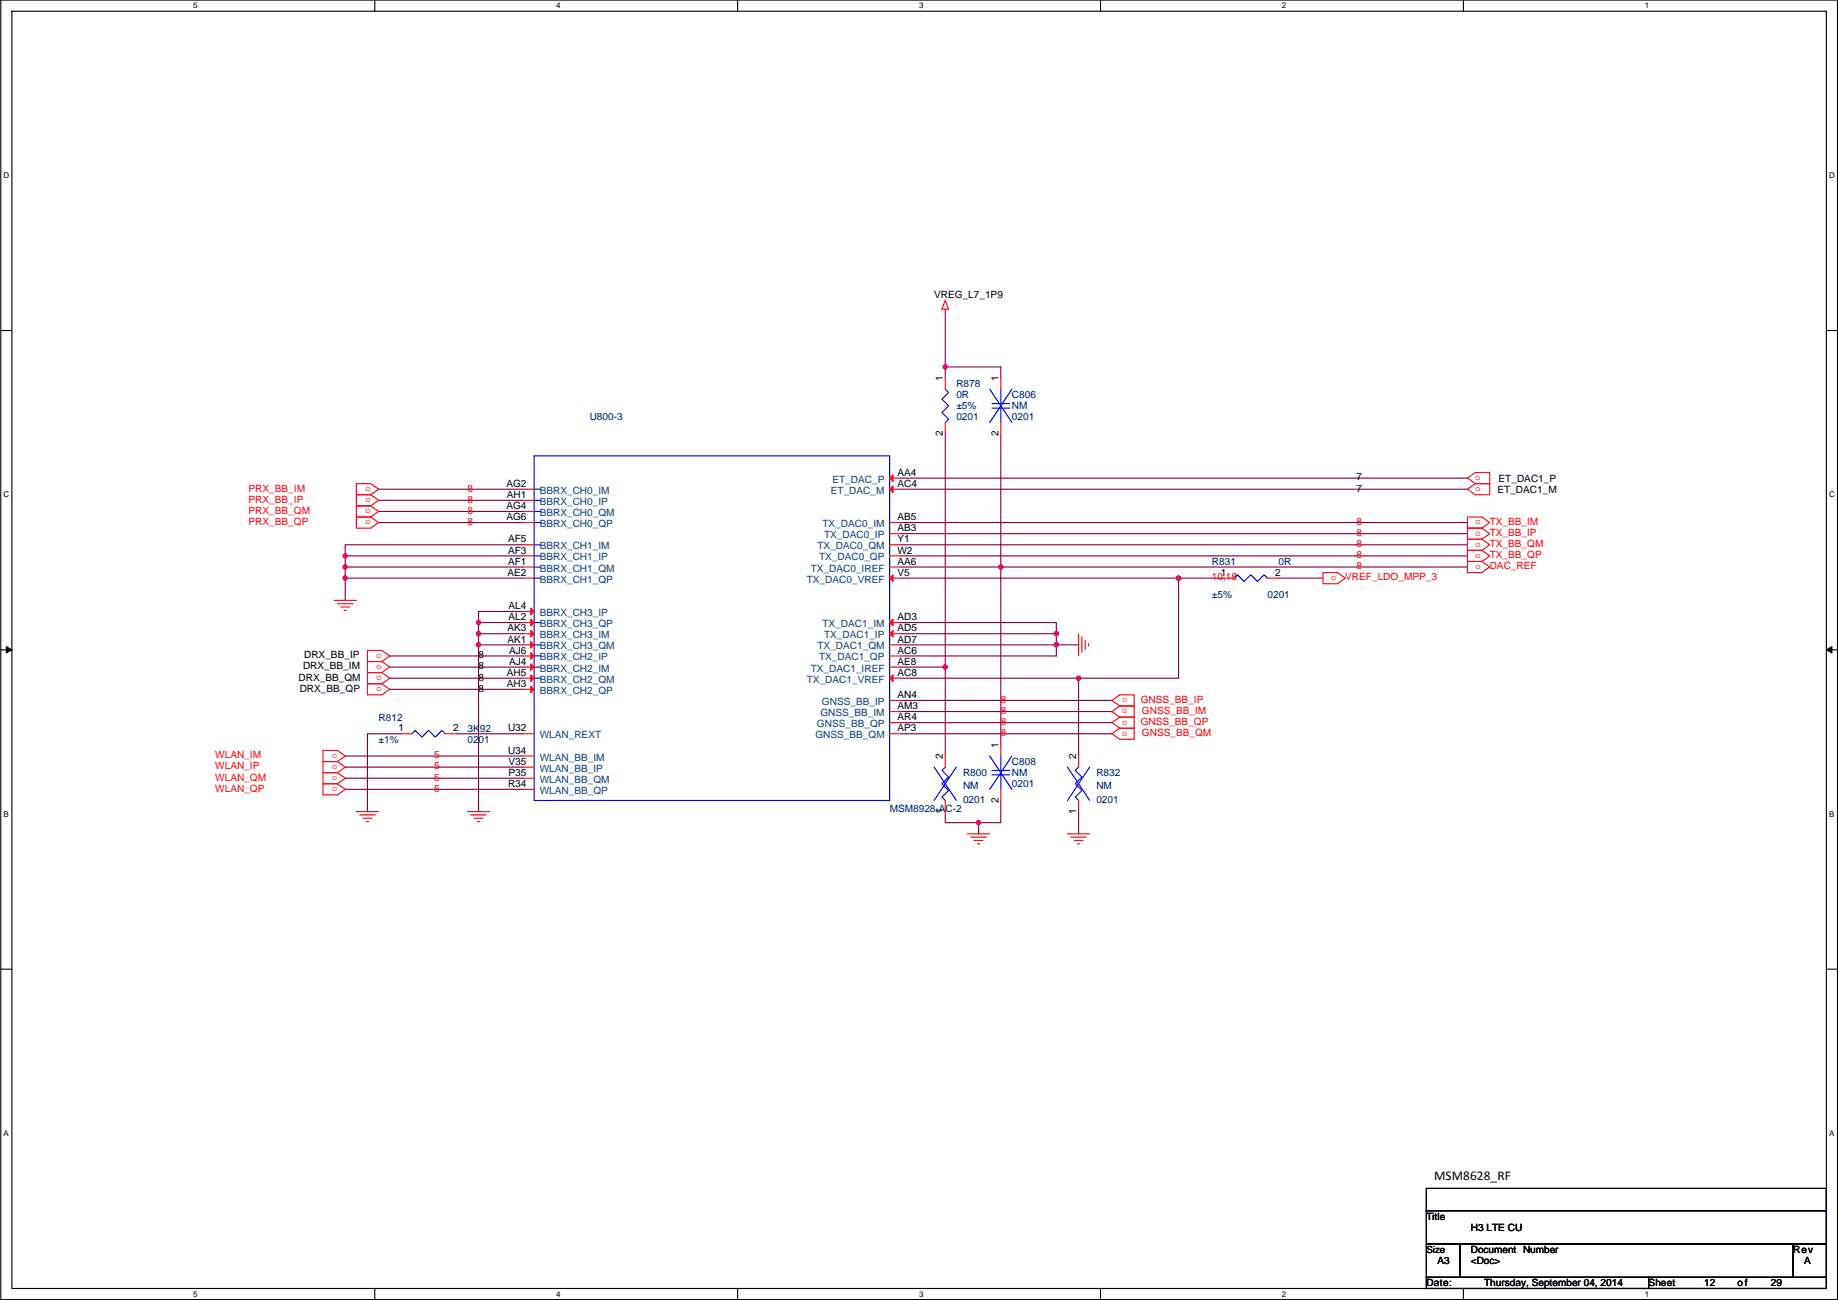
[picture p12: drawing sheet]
<svg xmlns="http://www.w3.org/2000/svg" width="420mm" height="297mm" viewBox="0 0 420 297" stroke-linecap="round" stroke-linejoin="round" font-family="sans-serif">
<path d="M.2 0h419.8v296.9h-419.8zM2.7 2.6h414.8v291.8h-414.8z" fill="none" stroke="#000" stroke-width=".25"/>
<g fill="#fff">
<path d="M44.2 .3h1v2h-1z"/>
<path d="M44.2 294.7h1v2h-1z"/>
</g>
<path d="M85.7 0v2.6M85.7 294.4v2.5" fill="none" stroke="#000" stroke-width=".25"/>
<g fill="#fff">
<path d="M127.1 .3h1v2h-1z"/>
<path d="M127.1 294.7h1v2h-1z"/>
</g>
<path d="M168.6 0v2.6M168.6 294.4v2.5" fill="none" stroke="#000" stroke-width=".25"/>
<g fill="#fff">
<path d="M210.1 .3h1v2h-1z"/>
<path d="M210.1 294.7h1v2h-1z"/>
</g>
<path d="M251.6 0v2.6M251.6 294.4v2.5" fill="none" stroke="#000" stroke-width=".25"/>
<g fill="#fff">
<path d="M293 .3h1v2h-1z"/>
<path d="M293 294.7h1v2h-1z"/>
</g>
<path d="M334.5 0v2.6M334.5 294.4v2.5" fill="none" stroke="#000" stroke-width=".25"/>
<g fill="#fff">
<path d="M376 .3h1v2h-1z"/>
<path d="M376 294.7h1v2h-1z"/>
<path d="M.8 39h1.3v2.1h-1.3z"/>
<path d="M418.1 39h1.3v2.1h-1.3z"/>
<path d="M.8 112h1.3v2h-1.3z"/>
<path d="M418.1 112h1.3v2h-1.3z"/>
</g>
<path d="M.2 75.5h2.5M417.5 75.5h2.5" fill="none" stroke="#000" stroke-width=".25"/>
<g fill="#fff">
<path d="M.8 185h1.2v2h-1.2z"/>
<path d="M418.1 185h1.2v2h-1.2z"/>
</g>
<path d="M.2 148.5h2.5M417.5 148.5h2.5" fill="none" stroke="#000" stroke-width=".25"/>
<path d="M1.4 147.7l1.3 .8-1.3 .7zM417.5 148.5l1.3-.8v1.5z" fill="#000" stroke="#000" stroke-width=".23"/>
<g fill="#fff">
<path d="M.8 257.9h1.2v2h-1.2z"/>
<path d="M418.1 257.9h1.2v2h-1.2z"/>
</g>
<path d="M.2 221.4h2.5M417.5 221.4h2.5M326.1 271.5h91.4v5.1h-91.4zM326.1 276.6h91.4v7.6h-91.4zM326.1 291.9h50.8v2.5h-50.8zM326.1 284.2h7.6v7.7h-7.6zM333.7 284.2h76.2v7.7h-76.2zM376.9 291.9h40.6v2.5h-40.6zM409.9 284.2h7.6v7.7h-7.6z" fill="none" stroke="#000" stroke-width=".25"/>
<g fill="none" stroke="#800040" stroke-width=".25">
<path d="M216.1 71.1v12.7M216.1 83.8h12.7v2.6M216.1 83.8v2.6M216.1 99.1v53.3M228.8 99.1v30.5M86.5 111.8h33.1M86.5 114.3h33.1M86.5 116.9h33.1M86.5 119.4h33.1M205.9 119.4h129.6M205.9 111.8h129.6M205.9 109.2h129.6"/>
<path d="M78.9 127v2.6M78.9 129.6v2.5M78.9 132.1v5.1M78.9 127h40.7M78.9 129.6h40.7M78.9 132.1h40.7M119.6 124.5h-40.7v2.5M119.6 139.7h-10.2v2.6M205.9 129.6h22.9M205.9 121.9h129.6M205.9 124.5h129.6M205.9 127h129.6"/>
<path d="M205.9 132.1h63.5M228.8 129.6v40.6M228.8 129.6h106.7M269.4 132.1v22.9h-22.8v17.7M269.4 132.1h10.2M292.3 132.1h10.1M89.1 149.9h30.5M89.1 152.4h30.5M89.1 157.5h30.5M89.1 155h30.5M109.4 142.3v5M109.4 144.8h10.2"/>
<path d="M109.4 142.3h10.2M119.6 147.3h-10.2v38.1M205.9 147.3h35.6M205.9 152.4h10.2M205.9 142.3h35.6v2.5M205.9 144.8h35.6M205.9 155h40.7M216.1 152.4v20.3M241.5 147.3v2.6h-35.6M241.5 144.8v2.5M241.5 147.3h5.1M78.9 172.7h40.7"/>
<path d="M78.9 175.3h40.7M78.9 177.8h40.7M91.6 167.7h-7.6v17.7M104.3 167.7h15.3M205.9 160h48.3M205.9 162.6h48.3M205.9 165.1h48.3M205.9 167.7h48.3M78.9 180.4h40.7M216.1 185.4v2.6h7.6M223.7 188v2.5M228.8 182.9v5.1h-5.1"/>
<path d="M246.6 185.4v5.1"/>
</g>
<g fill="#f0f" stroke="#f0f" stroke-width=".25">
<circle cx="78.9" cy="127" r=".5"/>
<circle cx="78.9" cy="129.5" r=".5"/>
<circle cx="78.9" cy="132.1" r=".5"/>
<circle cx="216.1" cy="83.8" r=".5"/>
<circle cx="216.1" cy="152.4" r=".5"/>
<circle cx="228.8" cy="129.5" r=".5"/>
<circle cx="223.7" cy="188" r=".5"/>
<circle cx="241.5" cy="147.3" r=".5"/>
<circle cx="109.4" cy="144.8" r=".5"/>
<circle cx="109.4" cy="142.2" r=".5"/>
<circle cx="109.4" cy="147.3" r=".5"/>
<circle cx="241.5" cy="144.8" r=".5"/>
<circle cx="246.5" cy="154.9" r=".5"/>
<circle cx="269.4" cy="132.1" r=".5"/>
</g>
<g fill="none" stroke="#f00" stroke-width=".25">
<path d="M216.1 70.6v.5M216.1 68.6l.7 2h-1.5zM216.1 86.4v2.5M216.1 96.5v2.6M228.8 86.4v2.5M228.8 96.5v2.6M81.5 110.5h3.3l1.7 1.3-1.7 1.3h-3.3zM81.5 118.1h3.3l1.7 1.3-1.7 1.3h-3.3zM84.8 113.1l1.7 1.2-1.7 1.3M84.8 115.6l1.7 1.3-1.7 1.2M84.8 113.1h-3.3v2.5h3.3M84.8 115.6h-3.3v2.5h3.3"/>
<path d="M119.6 116.9h2.5M119.6 119.4h2.5M119.6 111.8h2.5M119.6 114.3h2.5M203.4 119.4h2.5M203.4 109.2h2.5M203.4 111.8h2.5M335.5 118.1h3.3l1.7 1.3-1.7 1.3h-3.3zM335.5 109.2l1.7-1.2h3.3v2.5h-3.3zM335.5 111.8l1.7-1.3h3.3v2.6h-3.3zM76.4 137.2h5.1M77.1 137.9h3.6"/>
<path d="M77.9 138.7h2M78.7 139.5h.5M119.6 129.6h2.5M119.6 132.1h2.5M119.6 124.5h2.5M119.6 127h2.5M119.6 139.7h2.5M203.4 127h2.5M203.4 129.6h2.5M203.4 121.9h2.5M203.4 124.5h2.5M203.4 132.1h2.5"/>
<path d="M279.6 132.1h2.5M289.7 132.1h2.6M302.4 130.8h3.3l1.8 1.3-1.8 1.3h-3.3zM335.5 128.3h3.3l1.7 1.3-1.7 1.2h-3.3zM338.8 120.7l1.7 1.2-1.7 1.3M338.8 123.2l1.7 1.3-1.7 1.3M338.8 125.8l1.7 1.2-1.7 1.3M338.8 120.7h-3.3v2.5h3.3M338.8 123.2h-3.3v2.6h3.3M338.8 125.8h-3.3v2.5h3.3M84 148.6h3.3l1.8 1.3-1.8 1.3h-3.3zM84 156.2h3.3l1.8 1.3-1.8 1.3h-3.3z"/>
<path d="M87.3 151.2l1.8 1.2-1.8 1.3M87.3 153.7l1.8 1.3-1.8 1.2M87.3 151.2h-3.3v2.5h3.3M87.3 153.7h-3.3v2.5h3.3M119.6 157.5h2.5M119.6 155h2.5M119.6 152.4h2.5M119.6 149.9h2.5M119.6 147.3h2.5M119.6 144.8h2.5M119.6 142.3h2.5M203.4 152.4h2.5"/>
<path d="M203.4 149.9h2.5M203.4 147.3h2.5M203.4 155h2.5M203.4 142.3h2.5M203.4 144.8h2.5M246.6 144.8v5.1M247.3 145.6v3.5M248.1 146.3v2.1M248.8 147.1v.5M73.8 171.5h3.3l1.8 1.2-1.8 1.3h-3.3zM73.8 179.1h3.3l1.8 1.3-1.8 1.2h-3.3zM77.1 174l1.8 1.3-1.8 1.3"/>
<path d="M77.1 176.6l1.8 1.2-1.8 1.3M77.1 174h-3.3v2.6h3.3M77.1 176.6h-3.3v2.5h3.3M91.6 167.7h2.6M101.8 167.7h2.5M119.6 172.7h2.5M119.6 175.3h2.5M119.6 177.8h2.5M119.6 167.7h2.5M203.4 162.6h2.5M203.4 160h2.5M203.4 167.7h2.5"/>
<path d="M203.4 165.1h2.5M216.1 172.7v2.6M228.8 170.2v2.5M246.6 172.7v2.6M254.2 160l1.8-1.2h3.3v2.5h-3.3zM254.2 167.7l1.8-1.3h3.3v2.5h-3.3zM256 161.3h3.3v2.6h-3.3M256 163.9h3.3v2.5h-3.3M256 161.3l-1.8 1.3 1.8 1.3M256 163.9l-1.8 1.2 1.8 1.3M81.5 185.4h5M82.2 186.2h3.6"/>
<path d="M83 187h2M83.7 187.7h.6M106.9 185.4h5M107.6 186.2h3.6M108.4 187h2M109.1 187.7h.6M119.6 180.4h2.5M216.1 182.9v2.5M221.2 190.5h5M221.9 191.3h3.6M222.7 192h2M223.4 192.8h.6"/>
<path d="M228.8 180.4v2.5M244 190.5h5.1M244.8 191.3h3.5M245.5 192h2.1M246.3 192.8h.5M246.6 182.9v2.5"/>
</g>
<g fill="none" stroke="#00f" stroke-width=".25">
<path d="M216.1 88.9l.7 .8-1.5 1.5 1.5 1.5-1.5 1.6 1.5 1.5-.7 .7M226.2 88.9l5.1 7.6M226.7 92.2h4.1M226.7 93.2h4.1M228.8 88.9v3.3M228.8 93.2v3.3M231.3 88.9l-5.1 7.6M122.1 104.2h81.3v78.7h-81.3zM122.1 116.9h1.5M122.1 119.4h1.5M122.1 111.8h1.5M122.1 114.3h1.5"/>
<path d="M122.1 129.6h1.5M122.1 132.1h1.5M122.1 124.5h1.5M122.1 127h1.5M282.1 132.1l.8-.8 1.5 1.6 1.5-1.6 1.6 1.6 1.5-1.6 .7 .8M122.1 147.3h1.5M122.1 149.9h1.5M122.1 152.4h1.5M122.1 155h1.5M122.1 142.3h1.5M94.2 167.7l.7-.8 1.5 1.5 1.6-1.5 1.5 1.5 1.5-1.5 .8 .8M213.5 175.3l5.1 7.6"/>
<path d="M216.1 175.3l-.8 .7 1.5 1.6-1.5 1.5 1.5 1.5-1.5 1.5 .8 .8M218.6 175.3l-5.1 7.6M226.2 172.7l5.1 7.7M226.7 176h4.1M226.7 177.1h4.1M228.8 172.7v3.3M228.8 177.1v3.3M231.3 172.7l-5.1 7.7M244 175.3l5.1 7.6M246.6 175.3l-.8 .7 1.5 1.6-1.5 1.5 1.5 1.5-1.5 1.5 .8 .8M249.1 175.3l-5.1 7.6"/>
</g>
<g fill="#f00" stroke="#f00" stroke-width=".25">
<path d="M121.3 156.7l.8 .8-.8 .8z"/>
<path d="M121.3 154.2l.8 .8-.8 .7z"/>
<path d="M121.3 151.7l.8 .7-.8 .8z"/>
<path d="M121.3 149.1l.8 .8-.8 .7z"/>
<path d="M121.3 146.6l.8 .7-.8 .8z"/>
<path d="M121.3 144l.8 .8-.8 .8z"/>
<path d="M121.3 141.5l.8 .8-.8 .7z"/>
<path d="M121.3 139l.8 .7-.8 .8z"/>
<path d="M203.4 109.2l.7-.7v1.5z"/>
<path d="M203.4 111.8l.7-.8v1.5z"/>
<path d="M203.4 132.1l.7-.8v1.6z"/>
<path d="M203.4 155l.7-.8v1.5z"/>
<path d="M203.4 142.3l.7-.8v1.5z"/>
<path d="M203.4 144.8l.7-.8v1.6z"/>
</g>
<text font-size="3" x="327.8" y="269.6">MSM8628_RF</text>
<g font-size="2.3">
<text x="213.5" y="68.1">VREG_L7_1P9</text>
<text x="215.5" y="87.1" transform="rotate(-90 215.5 87.1)">1</text>
<text x="228.2" y="87.1" transform="rotate(-90 228.2 87.1)">1</text>
<text x="215.5" y="99.6" transform="rotate(-90 215.5 99.6)">2</text>
<text x="228.2" y="99.6" transform="rotate(-90 228.2 99.6)">2</text>
<text x="115.7" y="111.3">AG2</text>
<text x="115.9" y="113.8">AH1</text>
<text x="205.2" y="108.7">AA4</text>
<text x="205.2" y="111.3">AC4</text>
<text x="310.1" y="109.8">7</text>
<text x="310.1" y="112.3">7</text>
<text x="342.3" y="112.6">ET_DAC1_M</text>
<text x="342.6" y="110">ET_DAC1_P</text>
<text x="115.7" y="116.3">AG4</text>
<text x="115.7" y="118.9">AG6</text>
<text x="205.2" y="118.9">AB5</text>
<text x="116.1" y="124">AF5</text>
<text x="205.2" y="121.4">AB3</text>
<text x="205.2" y="124">Y1</text>
<text x="116" y="131.6">AE2</text>
<text x="116.1" y="129">AF1</text>
<text x="116.1" y="126.5">AF3</text>
<text x="205.2" y="129">AA6</text>
<text x="205.2" y="126.5">W2</text>
<text x="205.2" y="131.6">V5</text>
<text x="279.1" y="131.6">1</text>
<text x="291.5" y="131.6">2</text>
<text x="116.3" y="141.7">AL2</text>
<text x="116.3" y="139.2">AL4</text>
<text x="205.2" y="141.7">AD3</text>
<text x="116" y="146.8">AK1</text>
<text x="116" y="144.3">AK3</text>
<text x="116.4" y="149.4">AJ6</text>
<text x="205.2" y="146.8">AD7</text>
<text x="205.2" y="144.3">AD5</text>
<text x="205.2" y="149.4">AC6</text>
<text x="68.3" y="155.5">DRX_BB_QM</text>
<text x="69.3" y="153">DRX_BB_IM</text>
<text x="69.5" y="150.4">DRX_BB_IP</text>
<text x="109.4" y="155.5">8</text>
<text x="109.4" y="153">8</text>
<text x="109.4" y="150.4">8</text>
<text x="115.9" y="154.4">AH5</text>
<text x="116.4" y="151.9">AJ4</text>
<text x="205.2" y="151.9">AE8</text>
<text x="205.2" y="154.4">AC8</text>
<text x="68.5" y="158">DRX_BB_QP</text>
<text x="109.4" y="158">8</text>
<text x="115.9" y="157">AH3</text>
<text x="205.2" y="159.5">AN4</text>
<text x="91.1" y="167.1">1</text>
<text x="103.6" y="167.1">2</text>
<text x="116.1" y="167.1">U32</text>
<text x="205.2" y="162.1">AM3</text>
<text x="205.2" y="167.1">AP3</text>
<text x="205.2" y="164.6">AR4</text>
<text x="116.1" y="172.2">U34</text>
<text x="215.5" y="173.5" transform="rotate(-90 215.5 173.5)">2</text>
<text x="228.2" y="171" transform="rotate(-90 228.2 171)">1</text>
<text x="246" y="173.5" transform="rotate(-90 246 173.5)">2</text>
<text x="116.1" y="179.8">R34</text>
<text x="116.3" y="174.8">V35</text>
<text x="116.3" y="177.3">P35</text>
<text x="215.5" y="186" transform="rotate(-90 215.5 186)">1</text>
<text x="228.2" y="183.4" transform="rotate(-90 228.2 183.4)">2</text>
<text x="246" y="186" transform="rotate(-90 246 186)">1</text>
<text x="326.1" y="278.7">Title</text>
<text x="336.2" y="281.2">H3 LTE CU</text>
<text x="336.2" y="286.3">Document Number</text>
<text x="409.9" y="286.3">Rev</text>
<text x="326.1" y="293.9">Date:</text>
<text x="328.6" y="288.8">A3</text>
<text x="336.2" y="288.8">&lt;Doc&gt;</text>
<text x="339.3" y="293.9">Thursday, September 04, 2014</text>
<text x="376.9" y="293.9">Sheet</text>
<text x="389.6" y="293.9">12</text>
<text x="397.2" y="293.9">of</text>
<text x="404.8" y="293.9">29</text>
<text x="412.4" y="288.8">A</text>
</g>
<g font-size="2.3" fill="#000080">
<text x="218.6" y="88.4">R878</text>
<text x="218.6" y="91">0R</text>
<text x="218.6" y="93.5">±5%</text>
<text x="231.3" y="91">C806</text>
<text x="231.3" y="93.5">NM</text>
<text x="134.8" y="96.1">U800-3</text>
<text x="218.6" y="96.1">0201</text>
<text x="231.3" y="96.1">0201</text>
<text x="277" y="129.1">R831</text>
<text x="292.3" y="129.1">0R</text>
<text x="277" y="136.7">±5%</text>
<text x="289.7" y="136.7">0201</text>
<text x="86.5" y="164.6">R812</text>
<text x="106.9" y="167.2">3K92</text>
<text x="86.5" y="169.7">±1%</text>
<text x="106.9" y="169.7">0201</text>
<text x="220.1" y="177.3">R800</text>
<text x="231.3" y="174.8">C808</text>
<text x="231.3" y="177.3">NM</text>
<text x="231.3" y="179.9">0201</text>
<text x="250.6" y="177.3">R832</text>
<text x="203.4" y="185.5">MSM8928-AC-2</text>
<text x="220.1" y="180.4">NM</text>
<text x="220.1" y="183.4">0201</text>
<text x="250.6" y="180.4">NM</text>
<text x="250.6" y="183.4">0201</text>
</g>
<g font-size="2.3" fill="#f00">
<text x="56.8" y="112.3">PRX_BB_IM</text>
<text x="106.9" y="112.3">8</text>
<text x="56.8" y="114.9">PRX_BB_IP</text>
<text x="56.8" y="117.4">PRX_BB_QM</text>
<text x="56.8" y="119.9">PRX_BB_QP</text>
<text x="106.9" y="117.4">8</text>
<text x="106.9" y="114.9">8</text>
<text x="106.9" y="119.9">8</text>
<text x="310.1" y="119.9">8</text>
<text x="340.5" y="119.9">TX_BB_IM</text>
<text x="310.1" y="122.5">8</text>
<text x="310.1" y="125">8</text>
<text x="340.5" y="122.5">TX_BB_IP</text>
<text x="340.5" y="125">TX_BB_QM</text>
<text x="310.1" y="127.6">8</text>
<text x="310.1" y="130.1">8</text>
<text x="340.5" y="127.6">TX_BB_QP</text>
<text x="340.5" y="130.1">DAC_REF</text>
<text x="277" y="132.6">10,18</text>
<text x="307.5" y="132.6">VREF_LDO_MPP_3</text>
<text x="228.8" y="160.6">8</text>
<text x="260.8" y="160.6">GNSS_BB_IP</text>
<text x="228.8" y="165.7">8</text>
<text x="228.8" y="163.1">8</text>
<text x="260.8" y="165.7">GNSS_BB_QP</text>
<text x="261" y="163.1">GNSS_BB_IM</text>
<text x="49.2" y="173.3">WLAN_IM</text>
<text x="99.2" y="173.3">5</text>
<text x="228.8" y="168.2">8</text>
<text x="261" y="168.2">GNSS_BB_QM</text>
<text x="49.2" y="175.8">WLAN_IP</text>
<text x="49.2" y="178.4">WLAN_QM</text>
<text x="99.2" y="175.8">5</text>
<text x="99.2" y="178.4">5</text>
<text x="49.2" y="180.9">WLAN_QP</text>
<text x="99.2" y="180.9">5</text>
</g>
<g font-size="2.3" fill="#004080">
<text x="123.4" y="112.8">BBRX_CH0_IM</text>
<text x="189.9" y="112.8">ET_DAC_M</text>
<text x="190.3" y="110.3">ET_DAC_P</text>
<text x="123.4" y="117.9">BBRX_CH0_QM</text>
<text x="123.4" y="115.4">BBRX_CH0_IP</text>
<text x="123.4" y="120.4">BBRX_CH0_QP</text>
<text x="123.4" y="125.5">BBRX_CH1_IM</text>
<text x="186.9" y="125.5">TX_DAC0_QM</text>
<text x="188" y="120.4">TX_DAC0_IM</text>
<text x="188.4" y="123">TX_DAC0_IP</text>
<text x="123.4" y="130.6">BBRX_CH1_QM</text>
<text x="123.4" y="128.1">BBRX_CH1_IP</text>
<text x="185.3" y="130.6">TX_DAC0_IREF</text>
<text x="187.2" y="128.1">TX_DAC0_QP</text>
<text x="123.4" y="133.1">BBRX_CH1_QP</text>
<text x="184.4" y="133.1">TX_DAC0_VREF</text>
<text x="123.4" y="143.3">BBRX_CH3_QP</text>
<text x="123.4" y="140.8">BBRX_CH3_IP</text>
<text x="188" y="143.3">TX_DAC1_IM</text>
<text x="123.4" y="148.4">BBRX_CH3_QM</text>
<text x="123.4" y="145.8">BBRX_CH3_IM</text>
<text x="186.9" y="148.4">TX_DAC1_QM</text>
<text x="188.4" y="145.8">TX_DAC1_IP</text>
<text x="123.4" y="156">BBRX_CH2_QM</text>
<text x="123.4" y="153.5">BBRX_CH2_IM</text>
<text x="123.4" y="150.9">BBRX_CH2_IP</text>
<text x="184.4" y="156">TX_DAC1_VREF</text>
<text x="185.3" y="153.5">TX_DAC1_IREF</text>
<text x="187.2" y="150.9">TX_DAC1_QP</text>
<text x="123.4" y="158.5">BBRX_CH2_QP</text>
<text x="187.9" y="161.1">GNSS_BB_IP</text>
<text x="186.7" y="166.2">GNSS_BB_QP</text>
<text x="187.5" y="163.6">GNSS_BB_IM</text>
<text x="123.4" y="173.8">WLAN_BB_IM</text>
<text x="123.4" y="168.7">WLAN_REXT</text>
<text x="186.4" y="168.7">GNSS_BB_QM</text>
<text x="123.4" y="176.3">WLAN_BB_IP</text>
<text x="123.4" y="178.9">WLAN_BB_QM</text>
<text x="123.4" y="181.4">WLAN_BB_QP</text>
</g>
<text font-size="2.2" x="326.1" y="286.2">Size</text>
<g font-size="2.1" fill="#f00">
<text x="84.8" y="111.3" transform="rotate(180 84.8 111.3)">o</text>
<text x="84.8" y="113.8" transform="rotate(180 84.8 113.8)">o</text>
<text x="337.2" y="109.7">o</text>
<text x="337.2" y="112.2">o</text>
<text x="84.8" y="116.4" transform="rotate(180 84.8 116.4)">o</text>
<text x="84.8" y="118.9" transform="rotate(180 84.8 118.9)">o</text>
<text x="338.5" y="118.9" transform="rotate(180 338.5 118.9)">o</text>
<text x="338.5" y="121.5" transform="rotate(180 338.5 121.5)">o</text>
<text x="338.5" y="124" transform="rotate(180 338.5 124)">o</text>
<text x="305.5" y="131.6" transform="rotate(180 305.5 131.6)">o</text>
<text x="338.5" y="126.5" transform="rotate(180 338.5 126.5)">o</text>
<text x="338.5" y="129.1" transform="rotate(180 338.5 129.1)">o</text>
<text x="87.3" y="149.4" transform="rotate(180 87.3 149.4)">o</text>
<text x="87.3" y="151.9" transform="rotate(180 87.3 151.9)">o</text>
<text x="87.3" y="154.5" transform="rotate(180 87.3 154.5)">o</text>
<text x="87.3" y="157" transform="rotate(180 87.3 157)">o</text>
<text x="257.7" y="159.6" transform="rotate(180 257.7 159.6)">o</text>
<text x="257.7" y="162.1" transform="rotate(180 257.7 162.1)">o</text>
<text x="257.7" y="164.6" transform="rotate(180 257.7 164.6)">o</text>
<text x="257.7" y="167.2" transform="rotate(180 257.7 167.2)">o</text>
<text x="77.1" y="172.3" transform="rotate(180 77.1 172.3)">o</text>
<text x="77.1" y="174.8" transform="rotate(180 77.1 174.8)">o</text>
<text x="77.1" y="177.3" transform="rotate(180 77.1 177.3)">o</text>
<text x="77.1" y="179.9" transform="rotate(180 77.1 179.9)">o</text>
</g>
<g font-size="1.8">
<text x="44.2" y="1.9">5</text>
<text x="127.1" y="1.9">4</text>
<text x="210.1" y="1.9">3</text>
<text x="293" y="1.9">2</text>
<text x="376" y="1.9">1</text>
<text x=".8" y="40.7">D</text>
<text x="418.1" y="40.7">D</text>
<text x=".8" y="113.6">C</text>
<text x="418.1" y="113.6">C</text>
<text x=".8" y="186.6">B</text>
<text x="418.1" y="186.6">B</text>
<text x=".8" y="259.5">A</text>
<text x="418.1" y="259.5">A</text>
<text x="44.2" y="296.3">5</text>
<text x="127.1" y="296.3">4</text>
<text x="210.1" y="296.3">3</text>
<text x="293" y="296.3">2</text>
<text x="376" y="296.3">1</text>
</g>
</svg>
